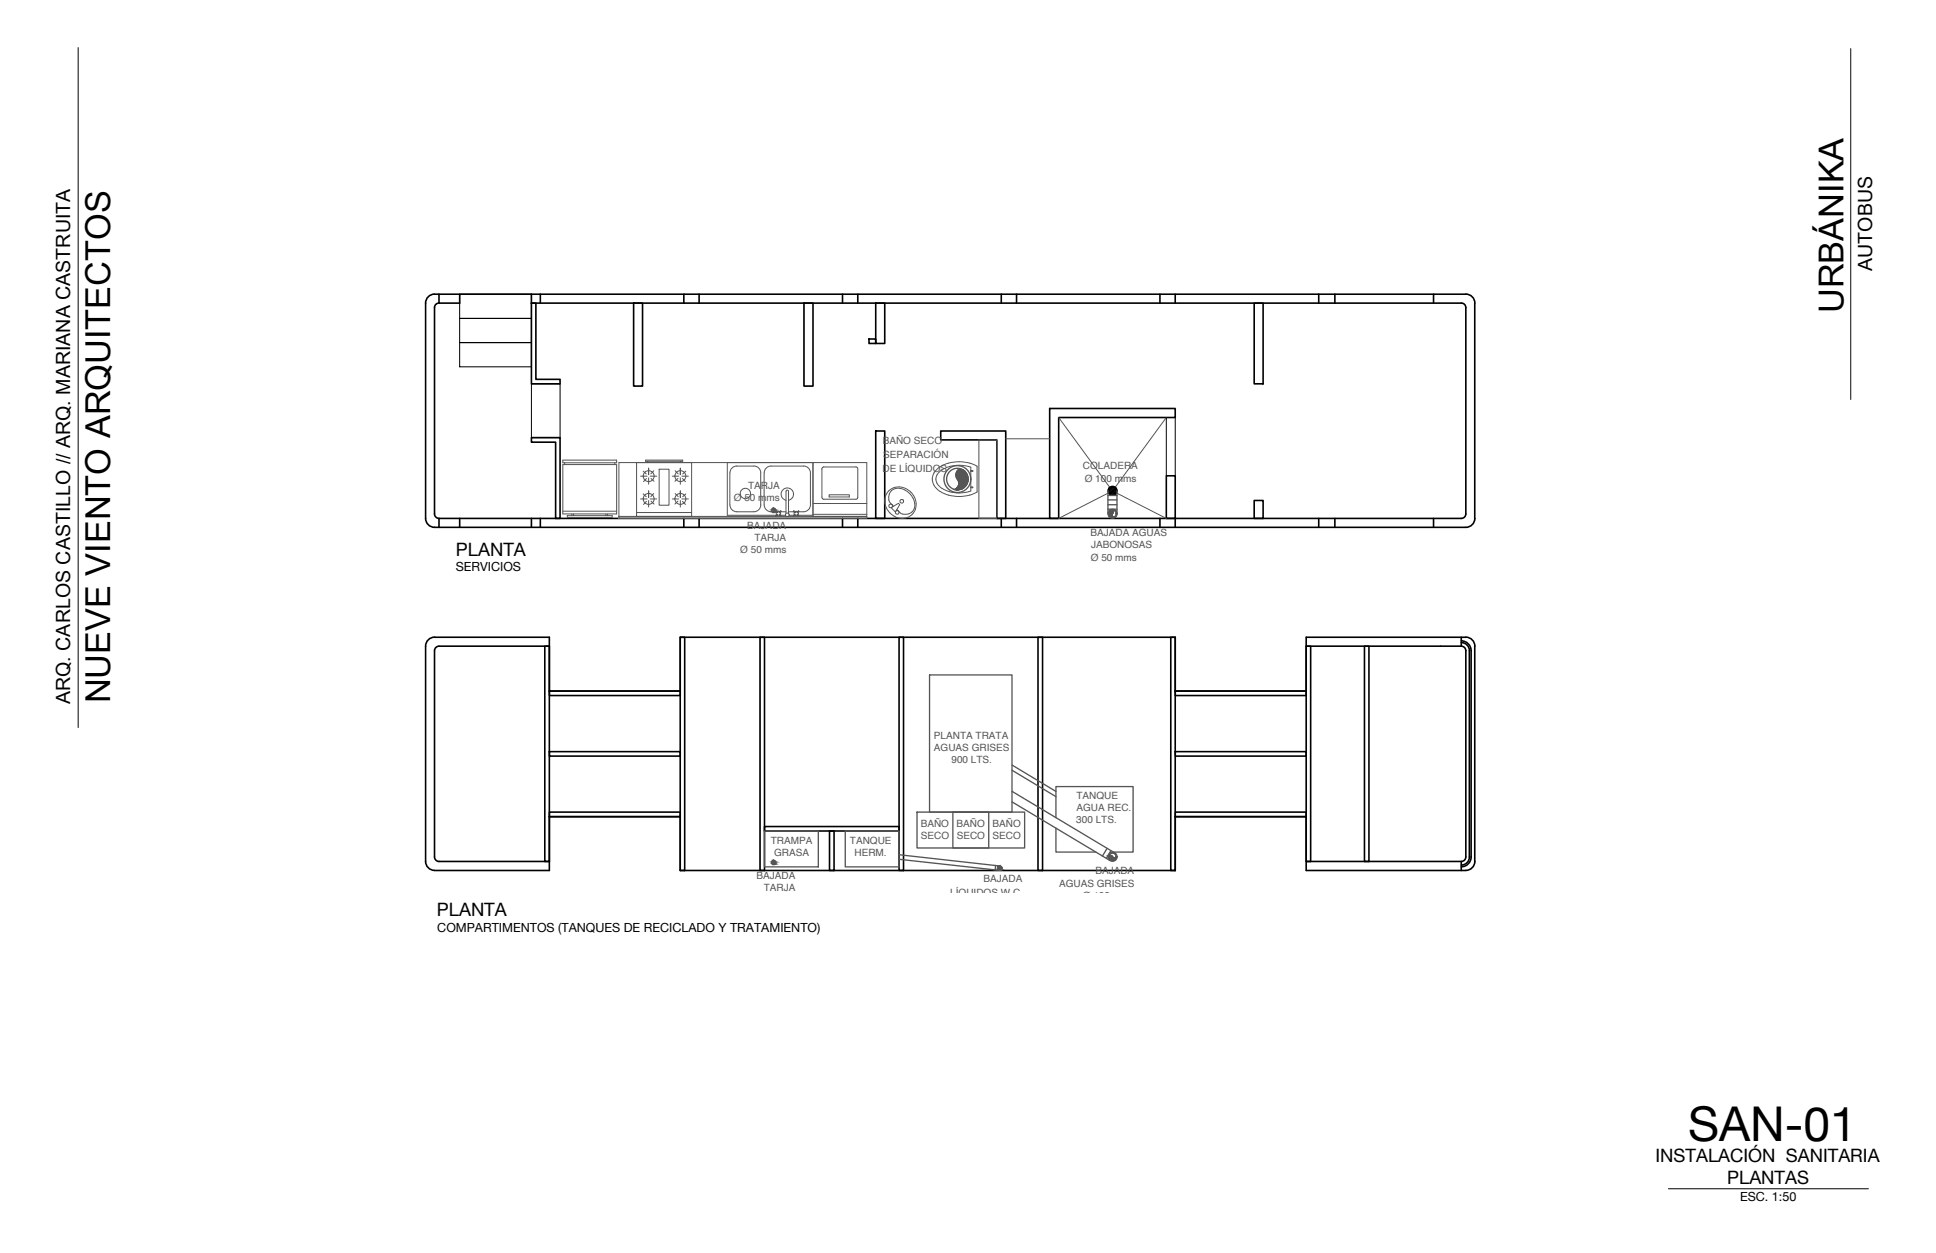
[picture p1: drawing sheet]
<svg xmlns="http://www.w3.org/2000/svg" width="432mm" height="279mm" viewBox="0 0 432 279" stroke-linecap="round" stroke-linejoin="round" font-family="sans-serif">
<g fill="none" stroke="#000" stroke-width=".36">
<path d="M96.9 65.6h230M96.9 65.6a2 2 0 0 0-2 2v48a2 2 0 0 0 2 2h230a2 2 0 0 0 2-2v-48a1.97 1.97 0 0 0-2-2M97.9 65.6v2M97.9 67.6a1.01 1.01 0 0 0-1 1v46a1.01 1.01 0 0 0 1 1M102.5 65.6v2h-4.6M118.5 67.6h207.4a1.01 1.01 0 0 1 1 1v46a1.01 1.01 0 0 1-1 1h-228M118.5 67.6h1v17h5.4v1h-6.4zM118.5 65.6v2M120.5 65.6v2M141.3 67.6h2v18.5h-2zM152.5 65.6v2M155.9 65.6v2"/>
<path d="M179.3 67.6h2v18.5h-2zM187.9 65.6v2M191.3 65.6v2M193.8 75.6h1.5v1h-1.5zM195.3 67.6h2v9h-2zM223.3 65.6v2M226.7 65.6v2M258.7 65.6v2M262.1 65.6v2M279.7 67.6h2v18h-2zM294.1 65.6v2M297.7 65.6v2"/>
<path d="M319.7 65.6v2M118.5 97.6h6.4v18h-1v-17h-5.4zM195.3 96.1h2v19.5h-2zM209.8 96.1h14.5v19.5h-2v-17.5h-12.5zM234.1 91.1h28v2h-26v22.5h-2zM97.9 115.6v2M102.5 115.6v2M118.5 115.6v2M120.5 115.6v2M152.5 115.6v2M155.9 115.6v2M187.9 115.6v2"/>
<path d="M191.3 115.6v2M223.3 115.6v2M226.7 115.6v2M258.7 115.6v2M260.1 106.1h2v9.5h-2zM262.1 115.6v2M279.7 111.6h2v4h-2zM294.1 115.6v2M297.7 115.6v2M319.7 115.6v2M95.5 142.7l.9-.6h.5h25.6v12h29.2v-12h110.4v12h29.2v-12h35.6a1.96 1.96 0 0 1 2 2v48a1.96 1.96 0 0 1-2 2h-35.6v-12h-29.2v12h-110.4v-12h-29.2v12h-25.6a2 2 0 0 1-2-2v-48l.1-.6zM121.5 144.1h1v48h-1z"/>
<path d="M122.5 144.1h-24.6a1.01 1.01 0 0 0-1 1v46a1.01 1.01 0 0 0 1 1h24.6M122.5 154.1h29.2v1h-29.2zM151.7 142.1h1v52h-1zM169.5 142.1h1v52h-1zM200.5 142.1h1v52h-1zM231.5 142.1h1v52h-1zM261.1 142.1h1v52h-1zM262.1 154.1h29.2v1h-29.2zM291.3 144.1h1v48h-1zM291.3 144.1h34.6M304.3 144.1h1v48h-1zM325.9 142.1v2"/>
<path d="M325.9 144.1a1.01 1.01 0 0 1 1 1v46a1.01 1.01 0 0 1-1 1M325.9 143.3a1.81 1.81 0 0 1 1.8 1.8M325.9 142.9a2.19 2.19 0 0 1 2.2 2.2v46a2.19 2.19 0 0 1-2.2 2.2M327.7 145.1v46M122.5 167.6h29.2v1h-29.2zM262.1 167.6h29.2v1h-29.2zM122.5 181.1h29.2v1h-29.2zM170.5 184.3h30v1h-30zM185 185.3h1v8.8h-1zM262.1 181.1h29.2v1h-29.2zM291.3 192.1h34.6M325.9 192.1v2"/>
<path d="M327.7 191.1a1.81 1.81 0 0 1-1.8 1.8"/>
</g>
<path d="M102.5 65.6h16v5.4h-16zM102.5 71h16v5.4h-16zM102.5 76.4h16v5.4h-16zM118.5 85.6h6.4v12h-6.4zM260.1 93.1v13M262.1 93.1v13" fill="none" stroke="#000" stroke-width=".22"/>
<g fill="none" stroke="#545454" stroke-width=".22">
<path d="M218.3 98.1h4v17.5h-4zM224.3 97.8h9.8M236.1 93.1l11.4 15.6M260.1 93.1l-11.4 15.6M125.5 102.6h12v.6h-12zM125.5 103.6h12v11h-12zM125.5 114h12M125.9 103.2v.4M126.5 115h10v.4h-10zM127.5 114.6v.4M127.9 114.6v.4M135.1 114.6v.4"/>
<path d="M135.5 114.6v.4M137.1 103.2v.4M138 115.2h55.3v.4h-55.3zM142 103.2h12.3v12h-12.3zM142 114.3h12.3M142.9 111.3h1.4M142.9 106.2h1.4M143.5 110.1l.6 .7M143.5 105.1l.6 .6M144 102.6h8.3v.3h-8.3zM144.2 111.8l-.7 .7M144.2 106.7l-.7 .7"/>
<path d="M144.4 102.9v.3M144.5 102.9v.3M144.7 110.9v-1.4v1.4M144.7 105.8v-1.4v1.4M144.7 106.5v1.5M144.7 111.6v1.5M145 111.3h1.5M145 106.2h1.5M145.2 111.7l.7 .7M145.2 106.7l.7 .6M145.8 110.1l-.6 .7M145.8 105l-.6 .7"/>
<path d="M147 104.6h2.2v8.1h-2.2zM149.9 111.3h1.5M149.9 106.2h1.5M150.6 105l.6 .7M150.6 110.1l.6 .7M151.2 106.7l-.7 .6M151.2 111.7l-.7 .7M151.7 102.9v.3M151.7 105.8v-1.4v1.4M151.7 110.9v-1.4v1.4M151.7 106.5v1.5M151.7 111.6v1.5"/>
<path d="M151.9 102.9v.3M152.1 111.3h1.4M152.1 106.2h1.4M152.2 106.7l.7 .7M152.2 111.8l.7 .7M152.9 105.1l-.6 .6M152.9 110.1l-.6 .7M162.2 103.2v11.7h10.9M162.8 105.5v7.1M162.8 112.6a1.53 1.53 0 0 0 1.5 1.5h3.8M168.1 103.9h-3.8a1.53 1.53 0 0 0-1.5 1.5M168.2 103.9a1.53 1.53 0 0 1 1.5 1.5v7.2a1.49 1.49 0 0 1-1.5 1.5"/>
<path d="M170.4 105.5v7.1M170.4 105.4a1.53 1.53 0 0 1 1.6-1.5h7.2a1.49 1.49 0 0 1 1.6 1.5v7.2a1.53 1.53 0 0 1-1.6 1.5h-1.1M170.4 112.6a1.53 1.53 0 0 0 1.6 1.5h1.1M173 115l.3-.3 .1 .1-.3 .4zM173 114l.1-.1 .3 .3-.1 .1zM173.2 114.2v.6M173.3 114.1h.6M173.3 114.9h.6M173.3 114.1h.1M173.8 114.8l.1-.1 .3 .3-.1 .2zM173.9 114.1h.1M174 114.2v.6"/>
<path d="M174.1 114.9h1.1M174.1 114.1h1.2M174.1 113.9l.1 .1-.3 .3-.1-.1zM175.3 114.5v-4.9l.3-.3 .3 .3v4.9M175.3 111.5a1.39 1.39 0 0 1-.8-2.1 1.39 1.39 0 0 1 2.3 0 1.39 1.39 0 0 1-.9 2.1M175.9 114.1h1.2M176 114.9h1.1M177.1 113.9l.3 .3-.1 .1-.4-.3zM177.2 114.2v.6M177.3 114.1h.1M177.3 114.7l.1 .1-.3 .4-.2-.2zM177.3 114.1h.6"/>
<path d="M177.3 114.9h.6M177.8 114.8l.1-.1 .3 .3-.1 .2zM177.9 114.1h.1M178 114.2v.6M178 114.9h3.3M178.1 113.9l.1 .1-.3 .3-.1-.1zM181.3 103.2v12h12v-12h-55.3v12M181.3 112.3h12M181.3 114.7h12M183.4 104.3l.2-.2 7.5 .1 .2 .3v6.6l-.3 .2-7.5-.1-.2-.3zM184.9 110.3h4.5v.5h-4.5zM198.3 111.6l.1 .4 .9 .9"/>
<path d="M198.8 113.2l.9 .9M198.9 113.1l1.5-.9 .3 .3-.9 1.5M199.6 109a2.13 2.13 0 0 0-1.3 2.5M199.6 109a3 3 0 0 1 2.2 .3M199.7 115.3a3.5 3.5 0 0 0 2.7 .1M201.8 109.3a4.4 4.4 0 0 1 1.8 1.8M203.6 111.1a2.21 2.21 0 0 1 0 2.8 2.21 2.21 0 0 1-2.7 .6l-.9-.9M204.3 112.3a3.7 3.7 0 0 0-2.3-3.4 3.7 3.7 0 0 0-4 .8 3.7 3.7 0 0 0 1.7 5.5M204.3 112.3a3 3 0 0 1-1.9 3.1M209 107.8l1.1 1.1M209 105.9a1.79 1.79 0 0 0 0 1.9M209.7 104.1a3.1 3.1 0 0 0-1.8 2.7 3.1 3.1 0 0 0 1.8 2.8"/>
<path d="M209.7 109.6a8.5 8.5 0 0 0 8.2 .1M209.7 104.1a8.5 8.5 0 0 1 8.2-.1v5.7M210.1 104.7l-1.1 1.2M210.1 104.8a7.6 7.6 0 0 1 6.4-.6v5.3a7.7 7.7 0 0 1-6.4-.6M216.5 108.6h.5v.2h-.5zM216.5 104.9h.5v.2h-.5M247.2 109.9l-11.1 5.7M249 109.9l11.1 5.7"/>
<circle cx="144.7" cy="111.2" r="1.22"/>
<circle cx="144.7" cy="106.2" r="1.22"/>
<circle cx="151.7" cy="106.2" r="1.22"/>
<circle cx="151.7" cy="111.2" r="1.22"/>
<circle cx="166.2" cy="110" r="1.15"/>
<circle cx="175.6" cy="114.8" r=".41"/>
<circle cx="198.7" cy="112.8" r=".41"/>
<circle cx="200.1" cy="114.3" r=".41"/>
<circle cx="201.1" cy="111.8" r=".41"/>
<circle cx="248.1" cy="109.4" r="1.01"/>
</g>
<path d="M137.9 115.6h47" fill="none" stroke="#767676" stroke-width=".22"/>
<g fill="none" stroke="#545454" stroke-width=".3">
<path d="M172.5 113.4v.8M213.5 106.8a1.51 1.51 0 0 1-.6 2.4M214.2 104.5a1.51 1.51 0 0 0-.7 2.3M247.1 110.5h2M247.1 111.5h2M247.1 109.5v5.1M247.1 113.5h2M247.1 112.6h2M247.9 113.8a.66 .66 0 0 1 .1 1l.3 .5M249.1 109.5v5.1M207.3 150.5h18.4v30.6h-18.4zM225.7 170.6l9.8 5.9"/>
<path d="M225.7 171.8l9.8 5.8M225.7 176.5l22.9 13.7M225.7 178.8l21.9 13.1M170.5 185.3h12v8h-12zM172.5 191.9v.8M188.5 185.3h12v8h-12zM200.5 191.6l22.4 2.5M200.5 190.6l22.5 2.5M204.5 181.1h24v8h-24zM212.5 181.1h8v8h-8zM222.1 193l-.2 1M222.5 193l-.1 1"/>
<path d="M223 193.2v.4M223 193.6v.4M235.5 182.3v-6.9h17.2v14.6h-4.4M235.5 184.7v5.3h8.9M246.9 189.2l-1 1.7M247.4 190.8a.67 .67 0 0 1 .9 .5h.6M247.8 189.7l-1 1.7"/>
<circle cx="172.5" cy="113.8" r=".5"/>
<circle cx="172.5" cy="113.8" r=".39"/>
<circle cx="213.5" cy="106.8" r="3"/>
<circle cx="213.5" cy="106.8" r="2.4"/>
<circle cx="248.1" cy="114.6" r="1.01"/>
<circle cx="248.1" cy="114.6" r=".79"/>
<circle cx="172.5" cy="192.3" r=".39"/>
<circle cx="172.5" cy="192.3" r=".5"/>
<circle cx="223" cy="193.6" r=".39"/>
<circle cx="223" cy="193.6" r=".5"/>
<circle cx="248.1" cy="191" r="1.01"/>
<circle cx="248.1" cy="191" r=".79"/>
</g>
<g fill="#545454" stroke="#545454" stroke-width=".22">
<path d="M172.6 114.2h.1z"/>
<path d="M172.5 114.2h.2z"/>
<path d="M172.5 192.7h.2z"/>
<path d="M223 194h.2z"/>
<path d="M223 194h.1z"/>
<path d="M213.9 104.7l.3-.2 .3 .2z"/>
<path d="M212.9 109.2h1.2z"/>
<path d="M247.8 113.8h.2z"/>
<path d="M247.9 115.3h.4z"/>
<path d="M247.4 190.8h.6z"/>
<path d="M248.7 191.4h.2z"/>
<path d="M247.9 191.8h.4z"/>
<path d="M172.5 113.4h.2zM172.5 113.4h.2z"/>
<path d="M172.5 113.4l.2 .1zM172.5 113.4l.2 .1z"/>
<path d="M172.5 113.5h.3zM172.5 113.5h.3z"/>
<path d="M172.5 113.5l.3 .1zM172.5 113.5l.3 .1z"/>
<path d="M172.5 113.6h.4zM172.5 113.6h.4z"/>
<path d="M172.5 113.6l.4 .1zM172.5 113.6l.4 .1z"/>
<path d="M172.5 113.7l.4 .1zM172.5 113.7l.4 .1z"/>
<path d="M172.5 113.8h.4zM172.5 113.8h.4z"/>
<path d="M172.5 113.8l.4 .1zM172.5 113.8l.4 .1z"/>
<path d="M172.6 113.9h.3zM172.6 113.9h.3z"/>
<path d="M172.6 113.9h.3zM172.6 113.9h.3z"/>
<path d="M172.6 113.9h.3zM172.6 113.9h.3z"/>
<path d="M172.6 113.9l.3 .1zM172.6 113.9l.3 .1z"/>
<path d="M172.6 114h.3zM172.6 114h.3z"/>
<path d="M172.6 114h.3zM172.6 114l.2 .1zM172.6 114.1h.2zM172.6 114.1h.2z"/>
<path d="M172.6 114.1h.2zM172.6 114.1h.2zM172.6 114.1h.2zM172.6 114.1h.2z"/>
<path d="M172.6 114.1h.2zM172.6 114.1l.1 .1z"/>
<path d="M172.6 114.2h.1zM172.6 114.2h.1z"/>
<path d="M172.5 191.9h.2zM172.5 191.9h.2z"/>
<path d="M172.5 191.9l.2 .1zM172.5 191.9l.2 .1z"/>
<path d="M172.5 192h.3zM172.5 192h.3z"/>
<path d="M172.5 192l.3 .1zM172.5 192l.3 .1z"/>
<path d="M172.5 192.1h.4zM172.5 192.1h.4z"/>
<path d="M172.5 192.1l.4 .1zM172.5 192.1l.4 .1z"/>
<path d="M172.5 192.2h.4zM172.5 192.2h.4z"/>
<path d="M172.5 192.2l.4 .1zM172.5 192.2l.4 .1z"/>
<path d="M172.5 192.3l.4 .1zM172.5 192.3l.4 .1z"/>
<path d="M172.6 192.4h.3zM172.6 192.4h.3z"/>
<path d="M172.6 192.4h.3zM172.6 192.4h.3z"/>
<path d="M172.6 192.4h.3zM172.6 192.4l.3 .1z"/>
<path d="M172.6 192.5h.3zM172.6 192.5h.3z"/>
<path d="M172.6 192.5h.3zM172.6 192.5h.3z"/>
<path d="M172.6 192.5h.3zM172.6 192.5l.2 .1zM172.6 192.6h.2zM172.6 192.6h.2z"/>
<path d="M172.6 192.6h.2zM172.6 192.6h.2zM172.6 192.6h.2zM172.6 192.6h.2z"/>
<path d="M172.6 192.6h.2zM172.6 192.6l.1 .1z"/>
<path d="M172.6 192.7h.1zM172.6 192.7h.1z"/>
<path d="M172.6 192.7h.1zM172.5 192.7h.2z"/>
<path d="M223 193.2h.1zM223 193.2h.1z"/>
<path d="M223 193.2l.2 .1zM223 193.2l.2 .1z"/>
<path d="M223 193.3h.2zM223 193.3h.2z"/>
<path d="M223 193.3h.3zM223 193.3h.3z"/>
<path d="M223 193.3l.3 .1zM223 193.3l.3 .1z"/>
<path d="M223 193.4l.4 .1zM223 193.4l.4 .1z"/>
<path d="M223 193.5h.4zM223 193.5h.4z"/>
<path d="M223 193.5l.4 .1zM223 193.5l.4 .1z"/>
<path d="M223 193.6h.4zM223 193.6h.4z"/>
<path d="M223 193.6l.4 .1zM223 193.6l.4 .1z"/>
<path d="M223 193.7h.4zM223 193.7h.4z"/>
<path d="M223 193.7h.4zM223 193.7h.4z"/>
<path d="M223.1 193.7h.3zM223.1 193.7h.3z"/>
<path d="M223.1 193.7h.3zM223.1 193.7l.2 .1z"/>
<path d="M223.1 193.8h.2zM223.1 193.8l.2 .1zM223.1 193.9h.2zM223.1 193.9h.2z"/>
<path d="M223.1 193.9h.2zM223.1 193.9h.1zM223 193.9h.2zM223 193.9h.2z"/>
<path d="M223 193.9h.2zM223 193.9h.2z"/>
<path d="M223 193.9h.2zM223 193.9l.2 .1z"/>
<path d="M213.9 104.7h.7zM213.9 104.7h.7z"/>
<path d="M213.9 104.7l.9 .1zM213.7 104.8l.2-.1 .9 .1z"/>
<path d="M213.7 104.8l1.3 .1zM213.6 104.9h1.4z"/>
<path d="M213.6 104.9l1.5 .1-.1-.1zM213.6 104.9l1.5 .1h-1.6z"/>
<path d="M213.5 105l1.8 .2-.2-.2zM213.5 105l1.8 .2h-1.9z"/>
<path d="M213.4 105.2l1.9 .1zM213.4 105.2l1.9 .1z"/>
<path d="M213.4 105.3l2.1 .2-.2-.2zM213.4 105.3l2.1 .2h-2.2z"/>
<path d="M213.3 105.5l2.3 .1zM213.3 105.5l2.3 .1z"/>
<path d="M213.3 105.6l2.4 .2-.1-.2zM213.3 105.6l2.4 .2h-2.5z"/>
<path d="M213.2 105.8l2.5 .2v-.2zM213.2 105.8l2.5 .2h-2.5z"/>
<path d="M213.2 106l2.6 .1zM213.2 106l2.6 .1z"/>
<path d="M213.2 106.1l2.7 .2-.1-.2zM213.2 106.1l2.7 .2h-2.6z"/>
<path d="M213.3 106.3l2.6 .1zM213.3 106.3l2.6 .1z"/>
<path d="M213.3 106.4l2.6 .2v-.2zM213.3 106.4l2.6 .2h-2.5z"/>
<path d="M213.4 106.6l2.5 .2v-.2zM213.4 106.6l2.5 .2h-2.4z"/>
<path d="M213.5 106.8h2.4zM213.5 106.8h2.4z"/>
<path d="M213.5 106.8l2.4 .3v-.3zM213.5 106.8l2.4 .3h-2.2z"/>
<path d="M213.7 107.1l2.2 .2v-.2zM213.7 107.1l2.2 .2h-2.2z"/>
<path d="M213.7 107.3h2.2zM213.7 107.3h2.2z"/>
<path d="M213.8 107.3l2 .3 .1-.3zM213.8 107.3l2 .3h-2z"/>
<path d="M213.8 107.6h2zM213.8 107.6l2 .1z"/>
<path d="M213.8 107.7l1.9 .2 .1-.2zM213.8 107.7l1.9 .2h-1.9z"/>
<path d="M213.8 107.9l1.8 .2 .1-.2zM213.8 107.9l1.8 .2h-1.8z"/>
<path d="M213.8 108.1h1.8zM213.8 108.1l1.7 .1z"/>
<path d="M213.8 108.2l1.5 .2 .2-.2zM213.8 108.2l1.5 .2h-1.6z"/>
<path d="M213.7 108.4h1.6zM213.7 108.4h1.6z"/>
<path d="M213.7 108.4l1.4 .3 .2-.3zM213.7 108.4l1.4 .3h-1.6z"/>
<path d="M213.5 108.7h1.6zM213.5 108.7h1.5h-1.5z"/>
<path d="M213.5 108.7l1.3 .2 .2-.2zM213.5 108.7l1.3 .2h-1.4z"/>
<path d="M213.4 108.9l1.2 .1 .2-.1zM213.2 109l.2-.1 1.2 .1z"/>
<path d="M213.2 109h1.4zM213.1 109h1.4z"/>
<path d="M213.1 109h1.4zM212.9 109.1h1.3z"/>
<path d="M212.9 109.1h1.3zM212.9 109.2h1.2z"/>
<path d="M212.9 109.2h.9zM213.3 109.2h.5z"/>
<path d="M247.8 113.8h.2zM247.8 113.8h.2z"/>
<path d="M247.8 113.8l.3 .1zM247.7 113.9h.4z"/>
<path d="M247.7 113.9h.4zM247.6 113.9h.5z"/>
<path d="M247.6 113.9h.5zM247.6 113.9h.5z"/>
<path d="M247.6 113.9l.6 .1zM247.6 113.9l.6 .1h-.7zM247.5 114h.7zM247.5 114h.7z"/>
<path d="M247.5 114l.7 .1zM247.5 114l.7 .1z"/>
<path d="M247.5 114.1l.7 .1zM247.5 114.1l.7 .1z"/>
<path d="M247.4 114.2h.8zM247.4 114.2h.8z"/>
<path d="M247.4 114.2h.8zM247.4 114.2l.8 .1z"/>
<path d="M247.4 114.3h.8zM247.4 114.3h.8z"/>
<path d="M247.4 114.3l.8 .1zM247.4 114.3l.8 .1z"/>
<path d="M247.3 114.4h.9zM247.3 114.4l.9 .1z"/>
<path d="M247.3 114.5h.9zM247.3 114.5h.9z"/>
<path d="M247.3 114.5h.9zM247.3 114.5l.8 .1z"/>
<path d="M247.3 114.6h.8zM247.3 114.6h.8z"/>
<path d="M247.3 114.6h.8zM247.3 114.6h.8z"/>
<path d="M247.3 114.6h.8zM247.3 114.6l.7 .1z"/>
<path d="M247.3 114.7h.7zM247.3 114.7l.7 .1z"/>
<path d="M247.3 114.8h.7zM247.3 114.8h.7z"/>
<path d="M247.4 114.8l.6 .1zM247.4 114.8l.6 .1zM247.4 114.9h.6zM247.4 114.9h.6z"/>
<path d="M247.4 114.9l.6 .1zM247.4 114.9l.6 .1z"/>
<path d="M247.5 115h.6zM247.5 115h.6z"/>
<path d="M247.5 115l.6 .1zM247.5 115l.6 .1z"/>
<path d="M247.5 115.1l.6 .1zM247.5 115.1l.6 .1z"/>
<path d="M247.6 115.2h.5zM247.6 115.2h.5z"/>
<path d="M247.6 115.2h.6zM247.6 115.2h.6z"/>
<path d="M247.7 115.2h.5zM247.7 115.2h.5z"/>
<path d="M247.7 115.2l.6 .1zM247.7 115.2l.6 .1z"/>
<path d="M247.8 115.3h.5zM247.8 115.3h.5z"/>
<path d="M247.9 115.3h.4zM247.9 115.3h.4z"/>
<path d="M247.9 115.3h.3zM248 115.3h.2z"/>
<path d="M247.6 190.7l.2 .1zM247.5 190.8h.3zM247.5 190.8h.3zM247.5 190.8h.3z"/>
<path d="M247.5 190.8h.4zM247.4 190.8h.5zM247.4 190.8h.5zM247.4 190.8h.5z"/>
<path d="M247.4 190.8h.6zM247.4 190.8h.6zM247.3 190.8h.7z"/>
<path d="M247.3 190.8l.7 .1zM247.3 190.8l.7 .1z"/>
<path d="M247.3 190.9l.8 .1zM247.3 190.9l.8 .1z"/>
<path d="M247.3 191h.8zM247.3 191h.8z"/>
<path d="M247.3 191l.8 .1zM247.3 191l.8 .1z"/>
<path d="M247.3 191.1h.9zM247.3 191.1h.9zM247.3 191.1h.9zM247.3 191.1h.9z"/>
<path d="M247.3 191.1l.9 .1zM247.3 191.1l.9 .1z"/>
<path d="M247.3 191.2l1 .1zM247.3 191.2l1 .1z"/>
<path d="M247.3 191.3h1zM247.3 191.3h1z"/>
<path d="M247.4 191.3h1zM247.4 191.3h1z"/>
<path d="M247.4 191.3l1 .1zM247.4 191.3l1 .1z"/>
<path d="M248.7 191.4h.2zM248.6 191.4h.2z"/>
<path d="M247.4 191.4h1.2zM247.4 191.4h1.2z"/>
<path d="M248.6 191.4h.2zM248.6 191.4h.2z"/>
<path d="M247.4 191.4h1.2zM247.4 191.4h1.2z"/>
<path d="M247.4 191.4h1.4zM247.4 191.4h1.4z"/>
<path d="M247.4 191.4h1.4zM247.4 191.4h1.4z"/>
<path d="M247.4 191.4h1.4zM247.4 191.4l1.3 .1z"/>
<path d="M247.5 191.5h1.2zM247.5 191.5l1.2 .1z"/>
<path d="M247.5 191.6h1.2zM247.5 191.6l1.1 .1z"/>
<path d="M247.6 191.7h1zM247.6 191.7h1z"/>
<path d="M247.6 191.7h1zM247.6 191.7l.9 .1z"/>
<path d="M247.7 191.8h.8zM247.7 191.8h.8z"/>
<path d="M247.8 191.8h.7zM247.8 191.8h.6z"/>
<path d="M247.9 191.8h.5zM247.9 191.8h.4z"/>
<path d="M247.9 191.8h.3zM248 191.8h.2z"/>
</g>
<g fill="none" stroke="#000" stroke-width=".3">
<path d="M247.4 109.5v.3M247.4 109.2l.5-.5-.6 .5M247.8 110.2h.3M248.4 108.7l-1 1.1M248.5 108.7h-.3l-.9 .9M248.6 108.8l.2 .2-1.1 1.1-.2-.2zM248.8 109.2l-1 1M248.9 109.1v.3M248.9 109.7l-.5 .5zM248.9 109.4l-.9 .9"/>
<circle cx="248.1" cy="109.4" r="1.01"/>
</g>
<!-- layer: Mobiliario_General -->
<path d="M17.4 10.6v151.6M412.8 10.8v78.3M372.1 265.1h44.6" fill="none" stroke="#000" stroke-width=".22"/>
<text font-size="10.7" x="376.5" y="254.4">SAN-01</text>
<g font-size="7.7">
<text x="411.1" y="69.8" transform="rotate(-90 411.1 69.8)">URBÁNIKA</text>
<text x="24.6" y="156.8" transform="rotate(-90 24.6 156.8)">NUEVE VIENTO ARQUITECTOS</text>
</g>
<g font-size="4.4">
<text x="417.5" y="60.4" transform="rotate(-90 417.5 60.4)">AUTOBUS</text>
<text x="15.6" y="157" transform="rotate(-90 15.6 157)">ARQ. CARLOS CASTILLO // ARQ. MARIANA CASTRUITA</text>
</g>
<g font-size="4.1">
<text x="101.7" y="124.1">PLANTA</text>
<text x="97.4" y="204.2">PLANTA</text>
<text x="369.2" y="259.1">INSTALACIÓN SANITARIA</text>
<text x="385.2" y="264.1">PLANTAS</text>
</g>
<g font-size="2.8">
<text x="101.6" y="127.3">SERVICIOS</text>
<text x="97.5" y="207.9">COMPARTIMENTOS (TANQUES DE RECICLADO Y TRATAMIENTO)</text>
<text x="388.1" y="267.9">ESC. 1:50</text>
</g>
<g font-size="2.2" fill="#545454">
<text x="196.9" y="99">BAÑO SECO</text>
<text x="196.9" y="105.2">DE LÍQUIDOS</text>
<text x="196.9" y="102.1">SEPARACIÓN</text>
<text x="241.5" y="104.7">COLADERA</text>
<text x="241.9" y="107.4">Ø 100 mms</text>
<text x="163.7" y="111.8">Ø 50 mms</text>
<text x="166.8" y="109.1">TARJA</text>
<text x="166.7" y="117.9">BAJADA</text>
<text x="243.2" y="119.6">BAJADA AGUAS</text>
<text x="165.1" y="123.3">Ø 50 mms</text>
<text x="168.3" y="120.6">TARJA</text>
<text x="243.3" y="125">Ø 50 mms</text>
<text x="243.3" y="122.3">JABONOSAS</text>
<text x="208.3" y="164.8">PLANTA TRATA</text>
<text x="208.3" y="167.5">AGUAS GRISES</text>
<text x="212.2" y="170.2">900 LTS.</text>
<text x="240.1" y="178.1">TANQUE</text>
<text x="205.4" y="184.5">BAÑO</text>
<text x="213.4" y="184.5">BAÑO</text>
<text x="221.4" y="184.5">BAÑO</text>
<text x="240" y="183.6">300 LTS.</text>
<text x="240.1" y="180.9">AGUA REC.</text>
<text x="171.9" y="188.3">TRAMPA</text>
<text x="172.6" y="191">GRASA</text>
<text x="189.6" y="188.3">TANQUE</text>
<text x="190.6" y="191">HERM.</text>
<text x="205.4" y="187.2">SECO</text>
<text x="213.4" y="187.2">SECO</text>
<text x="221.4" y="187.2">SECO</text>
<text x="168.8" y="195.9">BAJADA</text>
<text x="219.3" y="196.6">BAJADA</text>
<text x="236.2" y="197.7">AGUAS GRISES</text>
<text x="244.3" y="195">BAJADA</text>
<text x="170.4" y="198.6">TARJA</text>
<text x="212" y="199.7">LÍQUIDOS W.C.</text>
<text x="241.5" y="200.4">Ø 100 mms</text>
</g>
</svg>
